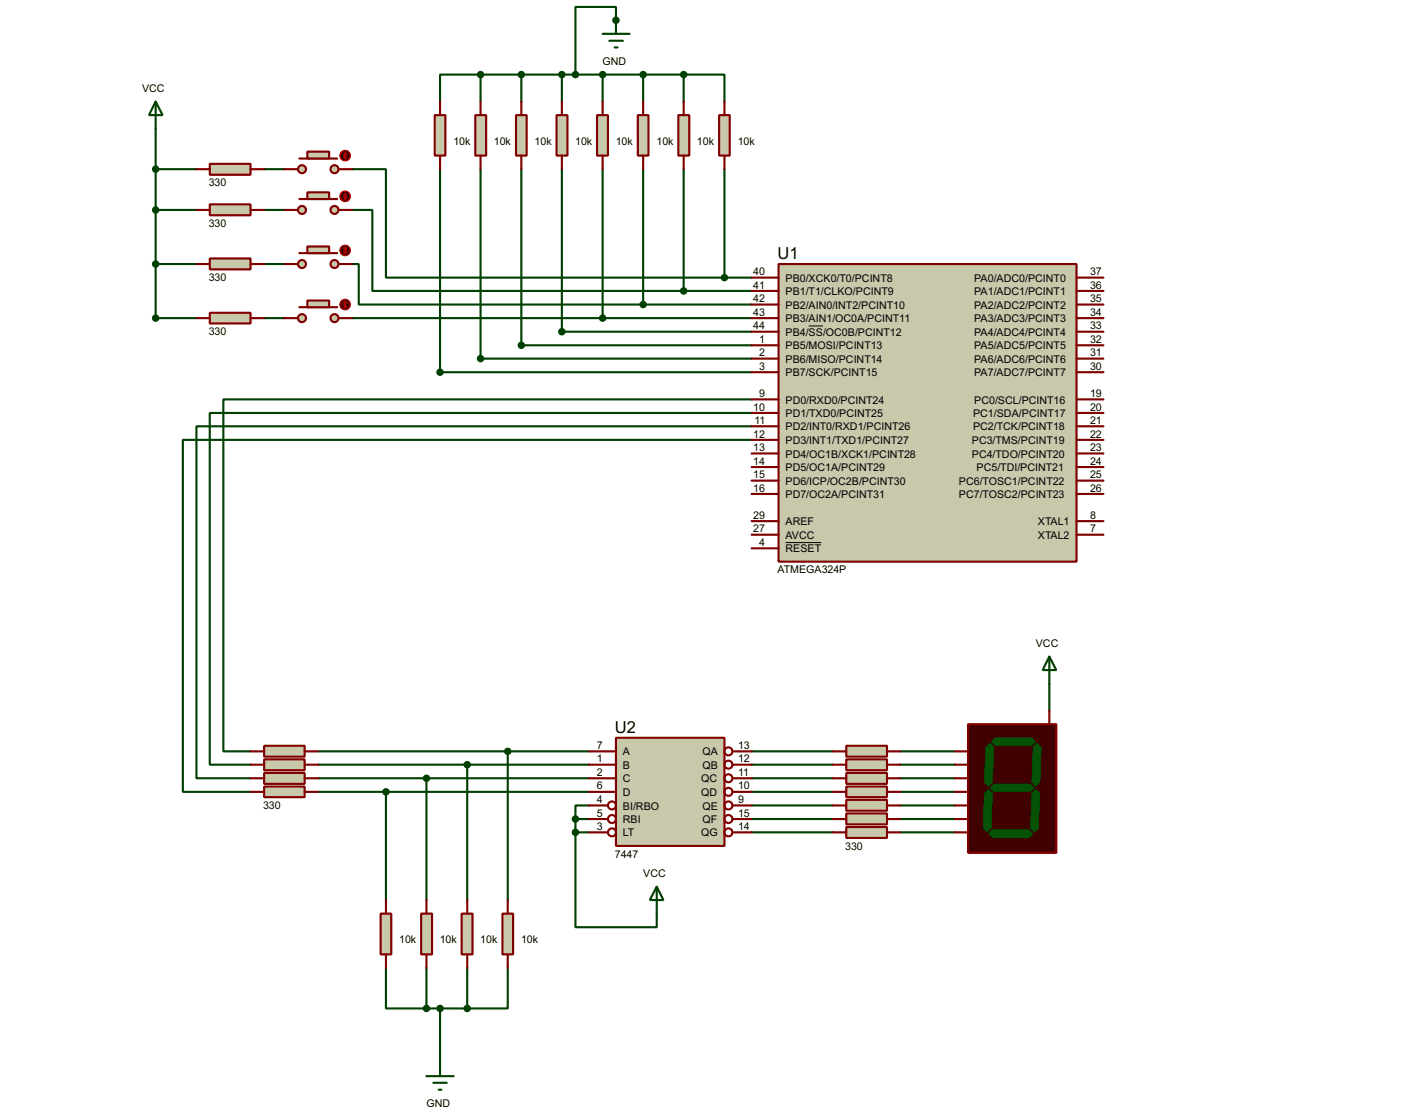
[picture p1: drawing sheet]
<svg xmlns="http://www.w3.org/2000/svg" width="263mm" height="208mm" viewBox="0 0 263 208" stroke-linecap="round" stroke-linejoin="round" font-family="sans-serif">
<g fill="none" stroke="#004000" stroke-width=".4">
<path d="M90.2 14h-7.6v5.1M90.2 14v5.1M90.2 14h38.1M97.8 14v5.1M105.4 14v5.1M113.1 14v5.1M115.6 3.8v-2.5h-7.6v12.7M120.7 14v5.1M128.3 14h7.6v5.1M128.3 14v5.1M29.2 24.2v35.5h7.7M29.2 39.4h7.7"/>
<path d="M29.2 31.8h7.7M49.6 39.4h3.8M49.6 31.8h3.8M66.1 31.8h6.3v20.3h63.5M66.1 39.4h3.8v15.2h58.4M82.6 31.8v38.1h58.4M90.2 31.8v35.5h50.8M97.8 31.8v33h43.2M105.4 31.8v30.5h35.6M113.1 31.8v27.9M120.7 31.8v25.4M128.3 31.8v22.8"/>
<path d="M135.9 31.8v20.3M29.2 49.6h7.7M49.6 59.7h3.8M49.6 49.6h3.8M66.1 49.6h1.2v7.6h53.4M66.1 59.7h74.9M120.7 57.2h20.3M128.3 54.6h12.7M135.9 52.1h5.1"/>
</g>
<circle cx="115.6" cy="3.8" r=".2" fill="#004000"/>
<g fill="none" stroke="#004000" stroke-width=".4">
<path d="M141 75h-99.1v66h5.1M141 77.5h-101.6v66h7.6M141 80h-104.1v66.1h10.1M141 82.6h-106.7v66h12.7M196.9 128.3v5.1M59.7 141h50.8M59.7 143.5h50.8M59.7 146.1h50.8M59.7 148.6h50.8M72.4 148.6v20.3M80 146.1v22.8M87.7 143.5v25.4"/>
<path d="M95.3 141v27.9M108 156.2v17.8h15.2v-2.5M108 153.7h2.5M108 156.2h2.5M108 153.7v2.5M110.5 151.2h-2.5v2.5M141 141h15.2M141 143.5h15.2M141 146.1h15.2M141 148.6h15.2M141 151.2h15.2M141 153.7h15.2"/>
<path d="M141 156.2h15.2M168.9 141h10.2M168.9 143.5h10.2M168.9 146.1h10.2M168.9 148.6h10.2M168.9 151.2h10.2M168.9 153.7h10.2M168.9 156.2h10.2M72.4 181.6v7.7h7.6M80 181.6v7.7M80 189.3h7.7M82.6 189.3v10.1"/>
<path d="M87.7 181.6v7.7M95.3 181.6v7.7h-7.6"/>
</g>
<path d="M146.1 49.6h55.9v55.8h-55.9z" fill="#c8c8aa" stroke="#800000" stroke-width=".4"/>
<g fill="none" stroke="#800000" stroke-width=".4">
<path d="M141 59.7h5.1M141 57.2h5.1M141 54.6h5.1M141 52.1h5.1M202 59.7h5M202 57.2h5M202 54.6h5M202 52.1h5M141 77.5h5.1M141 75h5.1M141 67.3h5.1M141 64.8h5.1"/>
<path d="M141 62.3h5.1M141 69.9h5.1M202 77.5h5M202 75h5M202 67.3h5M202 64.8h5M202 62.3h5M202 69.9h5M141 90.2h5.1M141 87.7h5.1M141 85.1h5.1M141 82.6h5.1"/>
<path d="M141 80h5.1M141 97.8h5.1M141 92.7h5.1M202 90.2h5M202 87.7h5M202 85.1h5M202 82.6h5M202 80h5M202 97.8h5M202 92.7h5M141 100.4h5.1M141 102.9h5.1"/>
<path d="M202 100.4h5"/>
</g>
<path d="M151.7 61.2h2.7M147.4 101.8h6.7" fill="none" stroke="#000" stroke-width=".19"/>
<path d="M134.9 21.6h2v7.6h-2z" fill="#c8c8aa" stroke="#800000" stroke-width=".4"/>
<path d="M135.9 19.1v2.5M135.9 29.2v2.6" fill="none" stroke="#800000" stroke-width=".4"/>
<g fill="#c8c8aa" stroke="#800000" stroke-width=".4">
<circle cx="62.7" cy="59.7" r=".75"/>
<circle cx="56.6" cy="59.7" r=".75"/>
</g>
<path d="M56.2 57.7h7.1" fill="none" stroke="#800000" stroke-width=".4"/>
<path d="M57.7 56.4h4.1v1.3h-4.1z" fill="#c8c8aa" stroke="#800000" stroke-width=".4"/>
<path d="M53.4 59.7h2.5M63.5 59.7h2.6" fill="none" stroke="#800000" stroke-width=".4"/>
<circle cx="64.7" cy="57.2" r="1" fill="#400000" stroke="#f00" stroke-width=".2"/>
<path d="M64.5 57.4l.3 .3M64.8 56.7v1M64.8 56.7l-.3 .2M64.8 56.7l.3 .2M65.1 57.4l-.3 .3" fill="none" stroke="#f00" stroke-width=".2"/>
<path d="M39.4 58.7h7.6v2h-7.6z" fill="#c8c8aa" stroke="#800000" stroke-width=".4"/>
<path d="M36.9 59.7h2.5M47 59.7h2.6" fill="none" stroke="#800000" stroke-width=".4"/>
<path d="M127.3 21.6h2v7.6h-2z" fill="#c8c8aa" stroke="#800000" stroke-width=".4"/>
<path d="M128.3 19.1v2.5M128.3 29.2v2.6" fill="none" stroke="#800000" stroke-width=".4"/>
<g fill="#c8c8aa" stroke="#800000" stroke-width=".4">
<circle cx="62.7" cy="49.6" r=".75"/>
<circle cx="56.6" cy="49.6" r=".75"/>
</g>
<path d="M56.2 47.5h7.1" fill="none" stroke="#800000" stroke-width=".4"/>
<path d="M57.7 46.3h4.1v1.2h-4.1z" fill="#c8c8aa" stroke="#800000" stroke-width=".4"/>
<path d="M53.4 49.6h2.5M63.5 49.6h2.6" fill="none" stroke="#800000" stroke-width=".4"/>
<circle cx="64.7" cy="47" r="1" fill="#400000" stroke="#f00" stroke-width=".2"/>
<path d="M64.5 47.3l.3 .2M64.8 46.5v1M64.8 46.5l-.3 .3M64.8 46.5l.3 .3M65.1 47.3l-.3 .2" fill="none" stroke="#f00" stroke-width=".2"/>
<path d="M39.4 48.5h7.6v2.1h-7.6z" fill="#c8c8aa" stroke="#800000" stroke-width=".4"/>
<path d="M36.9 49.6h2.5M47 49.6h2.6" fill="none" stroke="#800000" stroke-width=".4"/>
<g fill="#c8c8aa" stroke="#800000" stroke-width=".4">
<circle cx="62.7" cy="39.4" r=".75"/>
<circle cx="56.6" cy="39.4" r=".75"/>
</g>
<path d="M56.2 37.4h7.1" fill="none" stroke="#800000" stroke-width=".4"/>
<path d="M57.7 36.1h4.1v1.3h-4.1z" fill="#c8c8aa" stroke="#800000" stroke-width=".4"/>
<path d="M53.4 39.4h2.5M63.5 39.4h2.6" fill="none" stroke="#800000" stroke-width=".4"/>
<circle cx="64.7" cy="36.9" r="1" fill="#400000" stroke="#f00" stroke-width=".2"/>
<path d="M64.5 37.1l.3 .3M64.8 36.4v1M64.8 36.4l-.3 .2M64.8 36.4l.3 .2M65.1 37.1l-.3 .3" fill="none" stroke="#f00" stroke-width=".2"/>
<path d="M39.4 38.4h7.6v2h-7.6z" fill="#c8c8aa" stroke="#800000" stroke-width=".4"/>
<path d="M36.9 39.4h2.5M47 39.4h2.6" fill="none" stroke="#800000" stroke-width=".4"/>
<g fill="#c8c8aa" stroke="#800000" stroke-width=".4">
<circle cx="62.7" cy="31.8" r=".75"/>
<circle cx="56.6" cy="31.8" r=".75"/>
</g>
<path d="M56.2 29.8h7.1" fill="none" stroke="#800000" stroke-width=".4"/>
<path d="M57.7 28.5h4.1v1.3h-4.1z" fill="#c8c8aa" stroke="#800000" stroke-width=".4"/>
<path d="M53.4 31.8h2.5M63.5 31.8h2.6" fill="none" stroke="#800000" stroke-width=".4"/>
<circle cx="64.7" cy="29.2" r="1" fill="#400000" stroke="#f00" stroke-width=".2"/>
<path d="M64.5 29.5l.3 .3M64.8 28.7v1.1M64.8 28.7l-.3 .3M64.8 28.7l.3 .3M65.1 29.5l-.3 .3" fill="none" stroke="#f00" stroke-width=".2"/>
<path d="M39.4 30.8h7.6v2h-7.6z" fill="#c8c8aa" stroke="#800000" stroke-width=".4"/>
<path d="M36.9 31.8h2.5M47 31.8h2.6" fill="none" stroke="#800000" stroke-width=".4"/>
<path d="M119.7 21.6h2v7.6h-2z" fill="#c8c8aa" stroke="#800000" stroke-width=".4"/>
<path d="M120.7 19.1v2.5M120.7 29.2v2.6" fill="none" stroke="#800000" stroke-width=".4"/>
<path d="M112 21.6h2.1v7.6h-2.1z" fill="#c8c8aa" stroke="#800000" stroke-width=".4"/>
<path d="M113.1 19.1v2.5M113.1 29.2v2.6" fill="none" stroke="#800000" stroke-width=".4"/>
<path d="M104.4 21.6h2.1v7.6h-2.1z" fill="#c8c8aa" stroke="#800000" stroke-width=".4"/>
<path d="M105.4 19.1v2.5M105.4 29.2v2.6" fill="none" stroke="#800000" stroke-width=".4"/>
<path d="M96.8 21.6h2v7.6h-2z" fill="#c8c8aa" stroke="#800000" stroke-width=".4"/>
<path d="M97.8 19.1v2.5M97.8 29.2v2.6" fill="none" stroke="#800000" stroke-width=".4"/>
<path d="M89.2 21.6h2v7.6h-2z" fill="#c8c8aa" stroke="#800000" stroke-width=".4"/>
<path d="M90.2 19.1v2.5M90.2 29.2v2.6" fill="none" stroke="#800000" stroke-width=".4"/>
<path d="M81.6 21.6h2v7.6h-2z" fill="#c8c8aa" stroke="#800000" stroke-width=".4"/>
<path d="M82.6 19.1v2.5M82.6 29.2v2.6" fill="none" stroke="#800000" stroke-width=".4"/>
<g fill="#004000" stroke="#004000" stroke-width=".4">
<circle cx="29.2" cy="59.7" r=".5"/>
<circle cx="29.2" cy="49.6" r=".5"/>
<circle cx="29.2" cy="39.4" r=".5"/>
<circle cx="29.2" cy="31.8" r=".5"/>
<circle cx="135.9" cy="52.1" r=".5"/>
<circle cx="128.2" cy="54.6" r=".5"/>
<circle cx="120.6" cy="57.2" r=".5"/>
<circle cx="113" cy="59.7" r=".5"/>
<circle cx="105.4" cy="62.3" r=".5"/>
<circle cx="97.8" cy="64.8" r=".5"/>
<circle cx="90.1" cy="67.3" r=".5"/>
<circle cx="82.5" cy="69.9" r=".5"/>
<circle cx="90.1" cy="14" r=".5"/>
<circle cx="97.8" cy="14" r=".5"/>
<circle cx="105.4" cy="14" r=".5"/>
<circle cx="113" cy="14" r=".5"/>
<circle cx="120.6" cy="14" r=".5"/>
<circle cx="128.2" cy="14" r=".5"/>
<circle cx="107.9" cy="14" r=".5"/>
<circle cx="115.5" cy="3.8" r=".5"/>
</g>
<path d="M29.2 19.1l1.3 2.5h-2.5zM29.2 19.1v5.1M113.1 6.4h5M114.3 7.7h2.6M115.3 8.9h.6M115.6 3.8v2.6" fill="none" stroke="#004000" stroke-width=".4"/>
<path d="M181.6 135.9h16.6v24.2h-16.6z" fill="#400000" stroke="#800000" stroke-width=".4"/>
<g fill="#035205">
<path d="M186 139.2l.7-.7h6.9l.7 .7-.7 .8h-6.9z" fill-rule="evenodd"/>
<path d="M193.8 140.2l.8-.7 .8 .7-.3 6.6-.8 .8-.7-.8z" fill-rule="evenodd"/>
<path d="M185.7 147.9l.8-.8h6.8l.8 .8-.8 .7h-6.8z" fill-rule="evenodd"/>
<path d="M184.9 140.2l.8-.7 .8 .7-.3 6.6-.7 .8-.8-.8z" fill-rule="evenodd"/>
<path d="M193.6 148.9l.7-.8 .8 .8-.3 6.6-.7 .7-.8-.7z" fill-rule="evenodd"/>
<path d="M185.5 156.5l.7-.8h6.9l.7 .8-.7 .8h-6.9z" fill-rule="evenodd"/>
<path d="M184.7 148.9l.8-.8 .7 .8-.2 6.6-.8 .7-.8-.7z" fill-rule="evenodd"/>
</g>
<g fill="#035205">
<path d="M185.9 139.2l.8-.8h6.9l.7 .8-.7 .8h-6.9zM186 139.2l.7 .8h6.9l.7-.8-.7-.7h-6.9z"/>
<path d="M193.8 140.2l.8-.8 .8 .8-.3 6.6-.8 .8-.8-.8zM194.6 139.5l-.8 .7-.2 6.6 .7 .8 .8-.8 .3-6.6z"/>
<path d="M185.7 147.8l.8-.7h6.8l.8 .8-.8 .8h-6.8zM185.7 147.8l.8 .8h6.8l.8-.7-.8-.8h-6.8z"/>
<path d="M184.9 140.2l.8-.8 .8 .8-.3 6.6-.7 .8-.9-.8zM184.9 140.2l-.2 6.6 .8 .8 .7-.8 .3-6.6-.8-.7z"/>
<path d="M193.5 148.8l.8-.7 .8 .8-.3 6.6-.7 .7-.8-.8zM194.3 148.1l-.7 .8-.3 6.6 .8 .7 .7-.7 .3-6.6z"/>
<path d="M185.4 156.4l.8-.7h6.9l.7 .8-.7 .8h-6.9zM185.5 156.5l.7 .8h6.9l.7-.8-.7-.8h-6.9z"/>
<path d="M184.6 148.8l.9-.7 .7 .8-.2 6.6-.8 .7-.8-.8zM184.7 148.9l-.3 6.6 .8 .7 .8-.7 .2-6.6-.7-.8z"/>
</g>
<path d="M196.9 133.4v2.5M179.1 141h2.5M179.1 143.5h2.5M179.1 146.1h2.5M179.1 148.6h2.5M179.1 151.2h2.5M179.1 153.7h2.5M179.1 156.2h2.5" fill="none" stroke="#800000" stroke-width=".4"/>
<path d="M158.8 140h7.6v2h-7.6z" fill="#c8c8aa" stroke="#800000" stroke-width=".4"/>
<path d="M156.2 141h2.6M166.4 141h2.5" fill="none" stroke="#800000" stroke-width=".4"/>
<path d="M158.8 142.5h7.6v2.1h-7.6z" fill="#c8c8aa" stroke="#800000" stroke-width=".4"/>
<path d="M156.2 143.5h2.6M166.4 143.5h2.5" fill="none" stroke="#800000" stroke-width=".4"/>
<path d="M158.8 145.1h7.6v2h-7.6z" fill="#c8c8aa" stroke="#800000" stroke-width=".4"/>
<path d="M156.2 146.1h2.6M166.4 146.1h2.5" fill="none" stroke="#800000" stroke-width=".4"/>
<path d="M158.8 147.6h7.6v2h-7.6z" fill="#c8c8aa" stroke="#800000" stroke-width=".4"/>
<path d="M156.2 148.6h2.6M166.4 148.6h2.5" fill="none" stroke="#800000" stroke-width=".4"/>
<path d="M158.8 150.1h7.6v2.1h-7.6z" fill="#c8c8aa" stroke="#800000" stroke-width=".4"/>
<path d="M156.2 151.2h2.6M166.4 151.2h2.5" fill="none" stroke="#800000" stroke-width=".4"/>
<path d="M158.8 152.7h7.6v2h-7.6z" fill="#c8c8aa" stroke="#800000" stroke-width=".4"/>
<path d="M156.2 153.7h2.6M166.4 153.7h2.5" fill="none" stroke="#800000" stroke-width=".4"/>
<path d="M158.8 155.2h7.6v2.1h-7.6z" fill="#c8c8aa" stroke="#800000" stroke-width=".4"/>
<path d="M156.2 156.2h2.6M166.4 156.2h2.5" fill="none" stroke="#800000" stroke-width=".4"/>
<path d="M196.9 123.2l1.3 2.6h-2.6zM196.9 123.2v5.1M123.2 166.4l1.3 2.5h-2.6zM123.2 166.4v5.1" fill="none" stroke="#004000" stroke-width=".4"/>
<path d="M94.3 171.5h2v7.6h-2z" fill="#c8c8aa" stroke="#800000" stroke-width=".4"/>
<path d="M95.3 168.9v2.6M95.3 179.1v2.5" fill="none" stroke="#800000" stroke-width=".4"/>
<path d="M86.6 171.5h2.1v7.6h-2.1z" fill="#c8c8aa" stroke="#800000" stroke-width=".4"/>
<path d="M87.7 168.9v2.6M87.7 179.1v2.5" fill="none" stroke="#800000" stroke-width=".4"/>
<path d="M79 171.5h2.1v7.6h-2.1z" fill="#c8c8aa" stroke="#800000" stroke-width=".4"/>
<path d="M80 168.9v2.6M80 179.1v2.5" fill="none" stroke="#800000" stroke-width=".4"/>
<path d="M71.4 171.5h2v7.6h-2z" fill="#c8c8aa" stroke="#800000" stroke-width=".4"/>
<path d="M72.4 168.9v2.6M72.4 179.1v2.5" fill="none" stroke="#800000" stroke-width=".4"/>
<g fill="#004000" stroke="#004000" stroke-width=".4">
<circle cx="80" cy="189.3" r=".5"/>
<circle cx="87.6" cy="189.3" r=".5"/>
<circle cx="82.5" cy="189.3" r=".5"/>
</g>
<path d="M82.6 199.4v2.6M80 202h5.1M81.3 203.2h2.5M82.3 204.5h.5" fill="none" stroke="#004000" stroke-width=".4"/>
<path d="M49.6 140h7.6v2h-7.6z" fill="#c8c8aa" stroke="#800000" stroke-width=".4"/>
<path d="M47 141h2.6M57.2 141h2.5" fill="none" stroke="#800000" stroke-width=".4"/>
<path d="M49.6 142.5h7.6v2.1h-7.6z" fill="#c8c8aa" stroke="#800000" stroke-width=".4"/>
<path d="M47 143.5h2.6M57.2 143.5h2.5" fill="none" stroke="#800000" stroke-width=".4"/>
<path d="M49.6 145.1h7.6v2h-7.6z" fill="#c8c8aa" stroke="#800000" stroke-width=".4"/>
<path d="M47 146.1h2.6M57.2 146.1h2.5" fill="none" stroke="#800000" stroke-width=".4"/>
<path d="M49.6 147.6h7.6v2h-7.6z" fill="#c8c8aa" stroke="#800000" stroke-width=".4"/>
<path d="M47 148.6h2.6M57.2 148.6h2.5" fill="none" stroke="#800000" stroke-width=".4"/>
<path d="M115.6 138.5h20.3v20.3h-20.3z" fill="#c8c8aa" stroke="#800000" stroke-width=".4"/>
<g fill="none" stroke="#800000" stroke-width=".4">
<path d="M110.5 141h5.1M110.5 143.5h5.1M110.5 146.1h5.1M110.5 148.6h5.1M110.5 151.2h3.6M110.5 153.7h3.6M110.5 156.2h3.6M137.4 141h3.6M137.4 143.5h3.6M137.4 146.1h3.6M137.4 148.6h3.6M137.4 151.2h3.6"/>
<path d="M137.4 153.7h3.6M137.4 156.2h3.6"/>
<circle cx="114.8" cy="156.2" r=".75"/>
<circle cx="114.8" cy="151.2" r=".75"/>
<circle cx="114.8" cy="153.7" r=".75"/>
<circle cx="136.6" cy="156.2" r=".75"/>
<circle cx="136.6" cy="151.2" r=".75"/>
<circle cx="136.6" cy="146.1" r=".75"/>
<circle cx="136.6" cy="141" r=".75"/>
<circle cx="136.6" cy="148.6" r=".75"/>
<circle cx="136.6" cy="153.7" r=".75"/>
<circle cx="136.6" cy="143.5" r=".75"/>
</g>
<g fill="#004000" stroke="#004000" stroke-width=".4">
<circle cx="95.2" cy="141" r=".5"/>
<circle cx="87.6" cy="143.5" r=".5"/>
<circle cx="80" cy="146.1" r=".5"/>
<circle cx="72.4" cy="148.6" r=".5"/>
<circle cx="107.9" cy="153.7" r=".5"/>
<circle cx="107.9" cy="156.2" r=".5"/>
</g>
<g font-size="3.1">
<text x="145.9" y="48.7">U1</text>
<text x="115.4" y="137.6">U2</text>
</g>
<g font-size="2">
<text x="26.7" y="17.3">VCC</text>
<text x="113.1" y="12.2">GND</text>
<text x="85.1" y="27.2">10k</text>
<text x="92.7" y="27.2">10k</text>
<text x="100.3" y="27.2">10k</text>
<text x="107.9" y="27.2">10k</text>
<text x="115.5" y="27.2">10k</text>
<text x="123.2" y="27.2">10k</text>
<text x="130.8" y="27.2">10k</text>
<text x="138.4" y="27.2">10k</text>
<text x="39.2" y="35">330</text>
<text x="39.2" y="42.6">330</text>
<text x="39.2" y="52.7">330</text>
<text x="141.3" y="51.7">40</text>
<text x="147.4" y="52.9">PB0/XCK0/T0/PCINT8</text>
<text x="182.8" y="52.9">PA0/ADC0/PCINT0</text>
<text x="204.5" y="51.7">37</text>
<text x="141.3" y="59.3">43</text>
<text x="141.3" y="56.7">42</text>
<text x="141.3" y="54.2">41</text>
<text x="147.4" y="57.9">PB2/AIN0/INT2/PCINT10</text>
<text x="147.4" y="55.4">PB1/T1/CLKO/PCINT9</text>
<text x="182.8" y="57.9">PA2/ADC2/PCINT2</text>
<text x="182.8" y="55.4">PA1/ADC1/PCINT1</text>
<text x="204.5" y="59.3">34</text>
<text x="204.5" y="56.7">35</text>
<text x="204.5" y="54.2">36</text>
<text x="39.2" y="62.9">330</text>
<text x="141.3" y="61.8">44</text>
<text x="142.4" y="64.4">1</text>
<text x="147.4" y="65.6">PB5/MOSI/PCINT13</text>
<text x="147.4" y="63">PB4/SS/OC0B/PCINT12</text>
<text x="147.4" y="60.5">PB3/AIN1/OC0A/PCINT11</text>
<text x="182.8" y="65.6">PA5/ADC5/PCINT5</text>
<text x="182.8" y="63">PA4/ADC4/PCINT4</text>
<text x="182.8" y="60.5">PA3/ADC3/PCINT3</text>
<text x="204.5" y="64.4">32</text>
<text x="204.5" y="61.8">33</text>
<text x="142.4" y="66.9">2</text>
<text x="142.4" y="69.4">3</text>
<text x="147.4" y="68.1">PB6/MISO/PCINT14</text>
<text x="147.4" y="70.6">PB7/SCK/PCINT15</text>
<text x="182.8" y="68.1">PA6/ADC6/PCINT6</text>
<text x="182.8" y="70.6">PA7/ADC7/PCINT7</text>
<text x="204.5" y="66.9">31</text>
<text x="204.5" y="69.4">30</text>
<text x="141.3" y="77.1">10</text>
<text x="142.4" y="74.5">9</text>
<text x="147.4" y="75.7">PD0/RXD0/PCINT24</text>
<text x="182.8" y="75.7">PC0/SCL/PCINT16</text>
<text x="204.5" y="77.1">20</text>
<text x="204.5" y="74.5">19</text>
<text x="141.3" y="82.1">12</text>
<text x="141.5" y="79.6">11</text>
<text x="147.4" y="83.3">PD3/INT1/TXD1/PCINT27</text>
<text x="147.4" y="80.8">PD2/INT0/RXD1/PCINT26</text>
<text x="147.4" y="78.3">PD1/TXD0/PCINT25</text>
<text x="182.3" y="83.3">PC3/TMS/PCINT19</text>
<text x="182.5" y="80.8">PC2/TCK/PCINT18</text>
<text x="182.5" y="78.3">PC1/SDA/PCINT17</text>
<text x="204.5" y="82.1">22</text>
<text x="204.5" y="79.6">21</text>
<text x="141.3" y="89.8">15</text>
<text x="141.3" y="87.2">14</text>
<text x="141.3" y="84.7">13</text>
<text x="147.4" y="88.4">PD5/OC1A/PCINT29</text>
<text x="147.4" y="85.9">PD4/OC1B/XCK1/PCINT28</text>
<text x="182.3" y="85.9">PC4/TDO/PCINT20</text>
<text x="183.2" y="88.4">PC5/TDI/PCINT21</text>
<text x="204.5" y="89.8">25</text>
<text x="204.5" y="87.2">24</text>
<text x="204.5" y="84.7">23</text>
<text x="141.3" y="92.3">16</text>
<text x="147.4" y="91">PD6/ICP/OC2B/PCINT30</text>
<text x="147.4" y="93.5">PD7/OC2A/PCINT31</text>
<text x="179.9" y="91">PC6/TOSC1/PCINT22</text>
<text x="179.9" y="93.5">PC7/TOSC2/PCINT23</text>
<text x="204.5" y="92.3">26</text>
<text x="141.3" y="99.9">27</text>
<text x="141.3" y="97.4">29</text>
<text x="147.4" y="101.1">AVCC</text>
<text x="147.4" y="98.6">AREF</text>
<text x="194.7" y="98.6">XTAL1</text>
<text x="194.7" y="101.1">XTAL2</text>
<text x="204.5" y="97.4">8</text>
<text x="204.5" y="99.9">7</text>
<text x="142.4" y="102.5">4</text>
<text x="145.9" y="107.6">ATMEGA324P</text>
<text x="147.4" y="103.7">RESET</text>
<text x="194.3" y="121.4">VCC</text>
<text x="111.9" y="140.6">7</text>
<text x="111.9" y="143.1">1</text>
<text x="116.9" y="141.8">A</text>
<text x="131.8" y="141.8">QA</text>
<text x="138.5" y="140.6">13</text>
<text x="138.5" y="143.1">12</text>
<text x="49.4" y="144.2">330</text>
<text x="49.4" y="146.7">330</text>
<text x="49.4" y="149.3">330</text>
<text x="111.9" y="145.6">2</text>
<text x="111.9" y="148.2">6</text>
<text x="116.9" y="144.3">B</text>
<text x="116.9" y="146.8">C</text>
<text x="116.9" y="149.4">D</text>
<text x="131.6" y="146.8">QC</text>
<text x="131.6" y="149.4">QD</text>
<text x="131.8" y="144.3">QB</text>
<text x="138.5" y="145.6">11</text>
<text x="138.5" y="148.2">10</text>
<text x="158.6" y="144.2">330</text>
<text x="158.6" y="146.7">330</text>
<text x="158.6" y="149.3">330</text>
<text x="49.4" y="151.8">330</text>
<text x="111.9" y="150.7">4</text>
<text x="111.9" y="153.3">5</text>
<text x="111.9" y="155.8">3</text>
<text x="116.9" y="151.9">BI/RBO</text>
<text x="116.9" y="154.5">RBI</text>
<text x="131.8" y="151.9">QE</text>
<text x="131.8" y="154.5">QF</text>
<text x="138.5" y="150.7">9</text>
<text x="138.5" y="153.3">15</text>
<text x="138.5" y="155.8">14</text>
<text x="158.6" y="151.8">330</text>
<text x="158.6" y="154.3">330</text>
<text x="115.4" y="160.9">7447</text>
<text x="116.9" y="157">LT</text>
<text x="131.6" y="157">QG</text>
<text x="158.6" y="156.9">330</text>
<text x="158.6" y="159.4">330</text>
<text x="120.7" y="164.6">VCC</text>
<text x="74.9" y="177">10k</text>
<text x="82.5" y="177">10k</text>
<text x="90.1" y="177">10k</text>
<text x="97.8" y="177">10k</text>
<text x="80" y="207.8">GND</text>
</g>
</svg>
